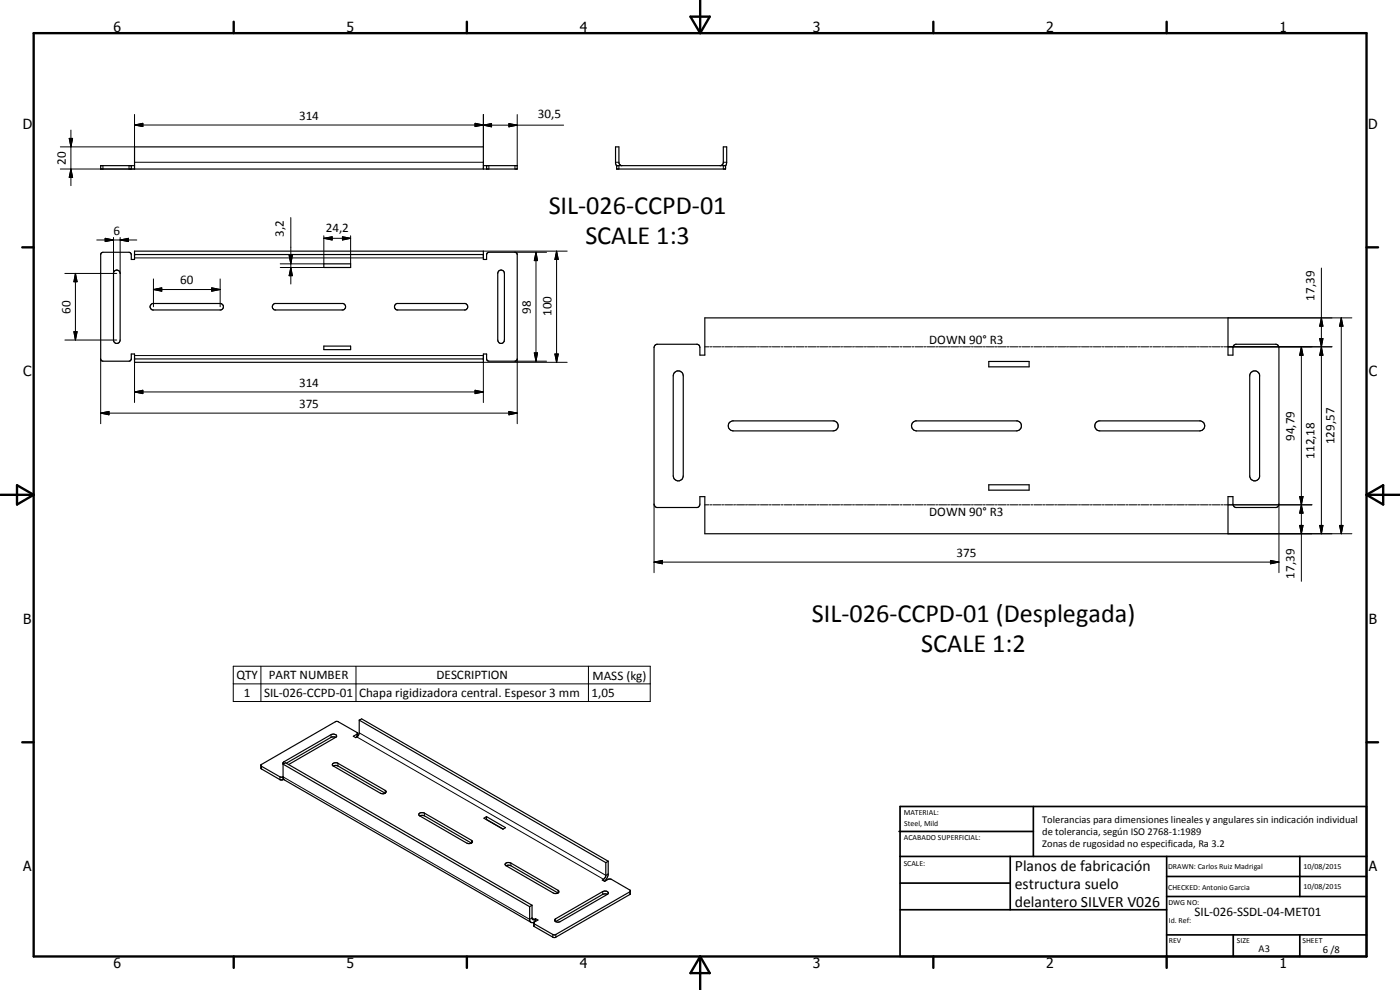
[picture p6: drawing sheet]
<svg xmlns="http://www.w3.org/2000/svg" width="420mm" height="297mm" viewBox="0 0 420 297" stroke-linecap="round" stroke-linejoin="round" font-family="sans-serif">
<g fill="none" stroke="#000" stroke-width=".35">
<path d="M39.4 49.7v1M40.4 49.7h-10.2v1h125v-1h-10.1M40.4 50.7v-6.6h104.7v6.6M146 49.7v1M185.1 49.7h32.7v1h-32.7zM186.5 49.7l-.8-.8v-4.8h-1v4.9l.4 .8M216.3 49.7l.8-.8v-4.8h1v4.6l-.3 1.1M30.3 76l.6-.3h7.8l.7 .5v1.7h1v-2.5h104.7v2.5h.9l.1-1.9 .6-.3h8l.5 .7-.1 31.6-.6 .4h-7.8l-.6-.4-.1-1.8h-.9v2.5h-104.7v-2.5h-1v1.7l-.7 .5-8.1-.1-.4-.6zM40.4 76.4h104.7M97.2 79.2h8v1.1h-8zM34.3 81.4a1.01 1.01 0 0 1 1.1-.3 1.01 1.01 0 0 1 .7 .9v20a1.01 1.01 0 0 1-.9 1 1.01 1.01 0 0 1-1.1-.7v-20.5zM45.4 91.3l.4-.2h20.5a1 1 0 0 1 .8 .9 1 1 0 0 1-.8 1h-20.5a.97 .97 0 0 1-.7-.7 .97 .97 0 0 1 .3-1z"/>
<path d="M81.9 91.5l.6-.4h20.4a1 1 0 0 1 .8 .9 1 1 0 0 1-.8 1h-20.4a.98 .98 0 0 1-.6-1.5zM118.7 91.3l.5-.2h20.4a1 1 0 0 1 .8 .9 1 1 0 0 1-.8 1h-20.4a1 1 0 0 1-.5-1.7zM149.6 81.4a.98 .98 0 0 1 1.1-.3 .98 .98 0 0 1 .7 .9v20a1 1 0 0 1-1 1.1 1 1 0 0 1-1-1.1v-20zM40.4 107.7h104.7M97.2 103.8h8v1.1h-8zM196.5 103.6l.6-.3h12.2l.7 .5v2.8h1.5v-11.2h157v11.2h1.5l.1-2.5 .7-.8h12.2l.8 .8v47.4l-.8 .8h-12.2l-.7-.8-.1-2.5h-1.5v11.1h-157v-11.1h-1.5v2.5l-.3 .6-.4 .2h-12.2l-.8-.8v-47.2zM202.3 111.9a1.5 1.5 0 0 1 1.7-.6 1.5 1.5 0 0 1 1.1 1.5v30a1.5 1.5 0 0 1-1.6 1.5 1.5 1.5 0 0 1-1.5-1.5v-30zM296.7 108.5h12.2v1.6h-12.2zM375.5 111.7a1.49 1.49 0 0 1 2.5 .8v30.5a1.51 1.51 0 0 1-1.5 1.3 1.51 1.51 0 0 1-1.4-1.3v-30.5zM219 126.7l.8-.4h30.5a1.52 1.52 0 0 1 1.3 1.6 1.52 1.52 0 0 1-1.5 1.4h-30.1a1.53 1.53 0 0 1-1.3-1 1.53 1.53 0 0 1 .3-1.6zM274 126.7l.8-.4h30.5a1.52 1.52 0 0 1 1.2 1.6 1.52 1.52 0 0 1-1.5 1.4h-30a1.51 1.51 0 0 1-1.3-1 1.51 1.51 0 0 1 .3-1.6zM329 126.7l.8-.4h30.5a1.52 1.52 0 0 1 1.3 1.6 1.52 1.52 0 0 1-1.5 1.4h-30a1.53 1.53 0 0 1-1.4-1 1.53 1.53 0 0 1 .3-1.6z"/>
<path d="M296.7 145.5h12.2v1.6h-12.2zM107.8 216.1v3.8l-.2 .6-.5 .6M107.8 216.1l.7-.4 74 42.7M107.8 216.1l74 42.7M78.3 229.6l5.8 3.6 .9-.1M78.3 229.6v.8l.2 .3 5.5 3.2 .7 .1 .4-.2M85 229.3v4l.4 .7 74 42.7M85 229.3l.7-.4 74 42.7M85 229.3l74 42.7M99.9 229.1l1.3-.2 14.4 8.3a.64 .64 0 0 1 .1 .8 .64 .64 0 0 1-.9 .2l-.6-.2-14.2-8.2-.3-.4zM100 229.8l.6-.1 .8 .1 14.2 8.2M100.7 221.2a.55 .55 0 0 0 .2-.7 .55 .55 0 0 0-.7-.2l-.9 .1-14.1 8.2-.3 .3 .1 .4"/>
<path d="M100.7 221.2l-14.1 8.2M100.7 221.2h-1.4l-13.4 7.8M107.3 220v.9l-.2 .2M107.3 220l-5.9-3.5h-.7l-22.4 13.1M107.3 220l-1.3 .9 .8 .4 .3-.2M125.8 244.1l.5-.3 1.1 .2 14.1 8.1 .3 .4a1.07 1.07 0 0 1-1.7 .5l-14.2-8.2-.2-.4zM125.9 244.8h1.5l14.1 8.2M146 245v.9M146 245l-.8 .5 5.8 3.3M146 245l5.7 3.3-.8 .5M151.7 259.1a1.46 1.46 0 0 1 1.6-.1l14.2 8.1a.56 .56 0 0 1 .1 .8 .56 .56 0 0 1-.7 .2l-.9-.2-14.1-8.1-.3-.3zM151.9 259.8l.6-.2 .8 .2 14.2 8.1"/>
<path d="M181.8 258.8v4.2l-1 1 .7 .5 1.2-.7h.8l5.6 3.3v1.3l-22.5 12.9-.7-.1-5.6-3.2-.1-.2 .1-1.2M182.5 258.4v4.1l-.4 1.2-.7 .8M182.5 258.4l-.7 .4M159 272v4.1l.5 .7 .8-.2M159.7 271.6v4l.2 .3 .8-.3M159.7 271.6l-.7 .4M160.7 275.6l.7 .5-1.1 .5M160.7 275.6v.8M166.6 275.8l14.3-8.3a.9 .9 0 0 1 1-.2 .9 .9 0 0 1 .5 .9l-14.3 8.3a1.07 1.07 0 0 1-1.6-.6zM182.3 268.4l-.6-.2-.8 .2-14.2 8.1M189.2 267.4l-22.6 13.1-.7-.1-5.7-3.4"/>
</g>
<g fill="none" stroke="#000" stroke-width=".3">
<path d="M21.3 39v16.7M40.4 37.5l2.5-.5v1zM40.4 34.3v9.8h-22.3M40.4 37.5h128.8M142.6 37l2.5 .5-2.5 .5zM145.1 37.5l2.4-.4v1zM145.1 34.3v9.8M152.7 37.1l2.5 .4-2.5 .6zM155.2 34.4v15.3M18.1 50.7h22.3M20.8 41.5h1l-.5 2.6zM21.3 50.7l.5 2.5h-1z"/>
<path d="M30.9 49.7v1M38.7 49.7v1M40.4 48.7h104.7M146.7 49.7v1M154.5 49.7v1M184.7 48.7h1M185.7 49.7v1M217.1 48.7h1M217.1 49.7v1M29 72h12.1M31.6 71.5l2.5 .5-2.5 .5zM34.1 71.2v10.8"/>
<path d="M36.1 72l2.5-.5v1zM36.1 71.2v10.8M40.4 77.4h104.7M86.8 76.7h.9l-.4 2.5zM87.3 65.3v19.9M97.2 71.5l2.5-.5v1zM97.2 70.7v8.5h-13.1M97.2 71.5h8M102.8 71l2.4 .5-2.4 .5zM105.2 70.7v8.5M145.1 75.4h25.1M154.5 75.7h9.5"/>
<path d="M160.9 75.7l.4 2.5h-1zM160.9 75.7v32.7M167 75.4l.5 2.5h-1zM167 75.4v33.3M19.5 82h15.5M22.2 99.5h.9l-.5 2.5zM22.6 82l.5 2.5h-.9zM22.6 82v20M46 86.9l2.5-.5v1zM46 86.9h20.1M46 83.7v8.3M63.5 86.4l2.6 .5-2.6 .5z"/>
<path d="M66.1 83.7v8.3M84.1 80.3h13.1M87.3 80.3l.4 2.4h-.9zM368.5 95.4h37.2M396.6 95.4l.4 2.5h-.9zM396.6 80.4v79.7M402.5 95.4l.5 2.5h-1zM402.5 95.4v64.7M19.5 102h15.5M30.2 107.7v19.4M40.4 117.6l2.5-.5v1zM40.4 106.7h104.7"/>
<path d="M40.4 108.7v12.1M40.4 117.6h104.7M142.6 117.1l2.5 .5-2.5 .5zM154.5 108.4h9.5M155.2 107.7v19.4M160.3 105.9h1l-.4 2.5zM166.5 106.2h1l-.5 2.5zM170.2 108.7h-25.1v12.1M211.5 104.1h1.3M213.1 104.1h.5M213.9 104.1h2.4M216.6 104.1h.6"/>
<path d="M217.5 104.1h2.4M220.2 104.1h.6M221.1 104.1h2.4M223.7 104.1h.7M224.6 104.1h2.4M227.3 104.1h.6M228.2 104.1h2.4M230.9 104.1h.6M231.8 104.1h2.3M234.5 104.1h.5M235.4 104.1h2.3M238 104.1h.6"/>
<path d="M238.9 104.1h2.4M241.6 104.1h.6M242.5 104.1h2.4M245.1 104.1h.7M246 104.1h2.4M248.7 104.1h.6M249.6 104.1h2.4M252.3 104.1h.6M253.2 104.1h2.4M255.9 104.1h.5M256.7 104.1h2.4M259.4 104.1h.6"/>
<path d="M260.3 104.1h2.4M263 104.1h.6M263.9 104.1h2.4M266.6 104.1h.6M267.5 104.1h2.3M270.2 104.1h.5M271 104.1h2.4M273.7 104.1h.6M274.6 104.1h2.4M277.3 104.1h.6M278.2 104.1h2.3M280.8 104.1h.6"/>
<path d="M281.7 104.1h2.4M284.4 104.1h.6M285.3 104.1h2.4M288 104.1h.6M288.9 104.1h2.3M291.5 104.1h.6M292.4 104.1h2.4M295.1 104.1h.6M296 104.1h2.4M298.7 104.1h.6M299.5 104.1h2.5M302.2 104.1h.6"/>
<path d="M303.1 104.1h2.4M305.8 104.1h.6M306.7 104.1h2.4M309.4 104.1h.6M310.3 104.1h2.4M313 104.1h.6M313.8 104.1h2.4M316.5 104.1h.6M317.4 104.1h2.4M320.1 104.1h.6M321 104.1h2.4M323.7 104.1h.6"/>
<path d="M324.6 104.1h2.3M327.2 104.1h.6M328.1 104.1h2.4M330.8 104.1h.6M331.7 104.1h2.3M334.3 104.1h.7M335.2 104.1h2.4M337.9 104.1h.6M338.8 104.1h2.4M341.5 104.1h.6M342.4 104.1h2.4M345.1 104.1h.5"/>
<path d="M346 104.1h2.3M348.6 104.1h.6M349.5 104.1h2.4M352.2 104.1h.6M353.1 104.1h2.4M355.8 104.1h.6M356.6 104.1h2.5M359.3 104.1h.6M360.2 104.1h2.4M362.9 104.1h.6M363.8 104.1h2.4M366.5 104.1h.6"/>
<path d="M367.4 104.1h32.3M390.6 104.1l.5 2.5h-1.1zM390.6 104.1v70.3M396.1 101.6h.9l-.4 2.5zM396.6 104.1l.4 2.5h-.9zM30.2 124l2.5-.6v1.1zM30.2 124h125M152.7 123.4l2.5 .6-2.5 .5zM196.3 151.3v20.5M211.5 151.5h1.3M213.1 151.5h.5M213.9 151.5h2.4"/>
<path d="M216.6 151.5h.6M217.5 151.5h2.4M220.2 151.5h.6M221.1 151.5h2.4M223.7 151.5h.7M224.6 151.5h2.4M227.3 151.5h.6M228.2 151.5h2.4M230.9 151.5h.6M231.8 151.5h2.3M234.5 151.5h.5M235.4 151.5h2.3"/>
<path d="M238 151.5h.6M238.9 151.5h2.4M241.6 151.5h.6M242.5 151.5h2.4M245.1 151.5h.7M246 151.5h2.4M248.7 151.5h.6M249.6 151.5h2.4M252.3 151.5h.6M253.2 151.5h2.4M255.9 151.5h.5M256.7 151.5h2.4"/>
<path d="M259.4 151.5h.6M260.3 151.5h2.4M263 151.5h.6M263.9 151.5h2.4M266.6 151.5h.6M267.5 151.5h2.3M270.2 151.5h.5M271 151.5h2.4M273.7 151.5h.6M274.6 151.5h2.4M277.3 151.5h.6M278.2 151.5h2.3"/>
<path d="M280.8 151.5h.6M281.7 151.5h2.4M284.4 151.5h.6M285.3 151.5h2.4M288 151.5h.6M288.9 151.5h2.3M291.5 151.5h.6M292.4 151.5h2.4M295.1 151.5h.6M296 151.5h2.4M298.7 151.5h.6M299.5 151.5h2.5"/>
<path d="M302.2 151.5h.6M303.1 151.5h2.4M305.8 151.5h.6M306.7 151.5h2.4M309.4 151.5h.6M310.3 151.5h2.4M313 151.5h.6M313.8 151.5h2.4M316.5 151.5h.6M317.4 151.5h2.4M320.1 151.5h.6M321 151.5h2.4"/>
<path d="M323.7 151.5h.6M324.6 151.5h2.3M327.2 151.5h.6M328.1 151.5h2.4M330.8 151.5h.6M331.7 151.5h2.3M334.3 151.5h.7M335.2 151.5h2.4M337.9 151.5h.6M338.8 151.5h2.4M341.5 151.5h.6M342.4 151.5h2.4"/>
<path d="M345.1 151.5h.5M346 151.5h2.3M348.6 151.5h.6M349.5 151.5h2.4M352.2 151.5h.6M353.1 151.5h2.4M355.8 151.5h.6M356.6 151.5h2.5M359.3 151.5h.6M360.2 151.5h2.4M362.9 151.5h.6M363.8 151.5h2.4"/>
<path d="M366.5 151.5h.6M367.4 151.5h26.3M383.8 151.3v20.5M390 157.6h1.1l-.5 2.5zM390 149h1.1l-.5 2.5zM390 149l1.1 5h-1.1l1.1-5zM390.6 151.5l.5 2.5h-1.1zM396.1 157.6h.9l-.4 2.5zM402 157.6h1l-.5 2.5zM196.3 168.7l2.5-.6v1.1zM196.3 168.7h187.5M368.5 160.1h37.2"/>
<path d="M381.3 168.1l2.5 .6-2.5 .5zM70 199.9h125.1v10.6h-125.1zM78.3 199.9v10.6M106.8 199.9v10.6M176.6 199.9v10.6M70 205.2h125.1M107.8 219.9l74 42.7 .7-.4M78.5 229.9v.8M84 233.1v.8M85 233.9v-.8l74 42.7 .7-.4 .6 .4v.8M85.2 228.6v.6M99.3 220.4v.8"/>
<path d="M101.4 229v.8M107.1 220.3v.8l74 42.7v.4M115.6 237.2v.8M127.4 244v.8M141.5 252.1v.9M153.3 259v.8M160.3 277.2v.8M166.7 275.7v.8M167.5 267.1v.8M180.9 267.5v.9M189 267.6v.8M165.9 280.4v.8"/>
<path d="M166.8 280.4v.8"/>
</g>
<g fill="#000">
<circle cx="40.4" cy="76.4" r=".18"/>
<circle cx="145.1" cy="76.4" r=".18"/>
<circle cx="40.4" cy="107.7" r=".18"/>
<circle cx="145.1" cy="107.7" r=".18"/>
</g>
<g fill="none" stroke="#000" stroke-width=".71">
<path d="M10.1 9.9h400v277.1h-400zM70.1 6.5v3.4M140.1 6.5v3.4M207.2 5h5.8l-2.9 4.9zM210.1 0v9.9M280.1 6.5v3.4M350.1 6.5v3.4M6.7 74.2h3.4M410.1 74.2h3.5M.1 148.5h10M5.1 145.6l5 2.9-5 2.9zM410.1 148.5h10"/>
<path d="M410.1 148.5l5-2.9v5.8zM6.7 222.7h3.4M410.1 222.7h3.5M70.1 287v3.4M140.1 287v3.4M210.1 287v10M210.1 287l2.9 5h-5.8zM280.1 287v3.4M350.1 287v3.4"/>
</g>
<g fill="none" stroke="#000" stroke-width=".51">
<path d="M269.8 249.5h40.3M270.1 242h140v45h-140zM270.1 257h140M303.2 257v16M310.1 242v15M350.1 257v30M390.1 257v12M270.1 265h33.1M270.1 273h80M350.1 269h60M350.1 263h60M350.1 280.5h60"/>
<path d="M370.1 280.5v6.5M390.1 280.5v6.5"/>
</g>
<g fill="#000">
<path d="M40.4 37.5l2.5-.5v1zM142.6 37l2.5 .5-2.5 .5zM145.1 37.5l2.4-.4v1zM152.7 37.1l2.5 .4-2.5 .6zM20.8 41.5h1l-.5 2.6zM21.3 50.7l.5 2.5h-1zM31.6 71.5l2.5 .5-2.5 .5zM36.1 72l2.5-.5v1zM86.8 76.7h.9l-.4 2.5zM97.2 71.5l2.5-.5v1zM102.8 71l2.4 .5-2.4 .5zM160.9 75.7l.4 2.5h-1z"/>
<path d="M167 75.4l.5 2.5h-1zM22.2 99.5h.9l-.5 2.5zM22.6 82l.5 2.5h-.9zM46 86.9l2.5-.5v1zM63.5 86.4l2.6 .5-2.6 .5zM87.3 80.3l.4 2.4h-.9zM396.6 95.4l.4 2.5h-.9zM402.5 95.4l.5 2.5h-1zM40.4 117.6l2.5-.5v1zM142.6 117.1l2.5 .5-2.5 .5zM160.3 105.9h1l-.4 2.5zM166.5 106.2h1l-.5 2.5z"/>
<path d="M390.6 104.1l.5 2.5h-1.1zM396.1 101.6h.9l-.4 2.5zM396.6 104.1l.4 2.5h-.9zM30.2 124l2.5-.6v1.1zM152.7 123.4l2.5 .6-2.5 .5zM390 157.6h1.1l-.5 2.5zM390 149h1.1l-.5 2.5zM390.6 151.5l.5 2.5h-1.1zM396.1 157.6h.9l-.4 2.5zM402 157.6h1l-.5 2.5zM196.3 168.7l2.5-.6v1.1zM381.3 168.1l2.5 .6-2.5 .5z"/>
</g>
<g font-size="7.9">
<text x="164.7" y="64.2">SIL-026-CCPD-01</text>
<text x="175.7" y="73.2">SCALE 1:3</text>
<text x="243.7" y="186.7">SIL-026-CCPD-01 (Desplegada)</text>
<text x="276.5" y="195.7">SCALE 1:2</text>
</g>
<g font-size="4.7">
<text x="304.6" y="261.2">Planos de fabricación</text>
<text x="304.6" y="266.6">estructura suelo</text>
<text x="304.6" y="272">delantero SILVER V026</text>
</g>
<g font-size="4.2">
<text x="34" y="9.6">6</text>
<text x="104" y="9.6">5</text>
<text x="174" y="9.6">4</text>
<text x="244" y="9.6">3</text>
<text x="314" y="9.6">2</text>
<text x="384" y="9.6">1</text>
<text x="6.8" y="38.7">D</text>
<text x="410.6" y="38.7">D</text>
<text x="7" y="112.9">C</text>
<text x="410.8" y="112.9">C</text>
<text x="7" y="187.1">B</text>
<text x="410.8" y="187.1">B</text>
<text x="7" y="261.4">A</text>
<text x="410.8" y="261.4">A</text>
<text x="34" y="290.4">6</text>
<text x="104" y="290.4">5</text>
<text x="174" y="290.4">4</text>
<text x="244" y="290.4">3</text>
<text x="314" y="290.4">2</text>
<text x="384" y="290.4">1</text>
</g>
<g font-size="3.9">
<text x="89.7" y="36">314</text>
<text x="161.4" y="35.5">30,5</text>
<text x="19.8" y="49.4" transform="rotate(-90 19.8 49.4)">20</text>
<text x="34.1" y="70.4">6</text>
<text x="85.2" y="71.1" transform="rotate(-90 85.2 71.1)">3,2</text>
<text x="97.8" y="69.5">24,2</text>
<text x="54.1" y="85.3">60</text>
<text x="21.1" y="94.1" transform="rotate(-90 21.1 94.1)">60</text>
<text x="159.3" y="94.1" transform="rotate(-90 159.3 94.1)">98</text>
<text x="165.5" y="94.7" transform="rotate(-90 165.5 94.7)">100</text>
<text x="394.5" y="90.2" transform="rotate(-90 394.5 90.2)">17,39</text>
<text x="278.9" y="103.3">DOWN 90° R3</text>
<text x="89.7" y="116.1">314</text>
<text x="89.7" y="122.4">375</text>
<text x="388.5" y="132.3" transform="rotate(-90 388.5 132.3)">94,79</text>
<text x="394.5" y="137.7" transform="rotate(-90 394.5 137.7)">112,18</text>
<text x="400.5" y="133.3" transform="rotate(-90 400.5 133.3)">129,57</text>
<text x="278.9" y="154.9">DOWN 90° R3</text>
<text x="287.1" y="167.1">375</text>
<text x="388.5" y="173.7" transform="rotate(-90 388.5 173.7)">17,39</text>
<text x="70.9" y="203.8">QTY</text>
<text x="80.6" y="203.8">PART NUMBER</text>
<text x="131" y="203.8">DESCRIPTION</text>
<text x="177.8" y="203.9">MASS (kg)</text>
<text x="73.2" y="209.1">1</text>
<text x="79.2" y="209.1">SIL-026-CCPD-01</text>
<text x="107.8" y="209.2">Chapa rigidizadora central. Espesor 3 mm</text>
<text x="177.5" y="209.1">1,05</text>
<text x="358.5" y="275">SIL-026-SSDL-04-MET01</text>
</g>
<g font-size="3.1">
<text x="312.7" y="246.8">Tolerancias para dimensiones lineales y angulares sin indicación individual</text>
<text x="312.7" y="250.4">de tolerancia, según ISO 2768-1:1989</text>
<text x="312.7" y="254">Zonas de rugosidad no especificada, Ra 3.2</text>
<text x="377.7" y="285.6">A3</text>
<text x="397" y="285.9">6 /8</text>
</g>
<g font-size="2.4">
<text x="271.2" y="244.4">MATERIAL:</text>
<text x="271.3" y="252">ACABADO SUPERFICIAL:</text>
<text x="271.4" y="247.9">Steel, Mild</text>
<text x="271.2" y="259.7">SCALE:</text>
<text x="350.6" y="260.8">DRAWN: Carlos Ruiz Madrigal</text>
<text x="391.2" y="260.6">10/08/2015</text>
<text x="350.6" y="267">CHECKED: Antonio Garcia</text>
<text x="391.2" y="266.7">10/08/2015</text>
<text x="350.6" y="271.4">DWG NO:</text>
<text x="350.8" y="276.9">Id. Ref:</text>
<text x="350.8" y="282.8">REV</text>
<text x="371.2" y="282.9">SIZE</text>
<text x="390.9" y="282.9">SHEET</text>
</g>
</svg>
